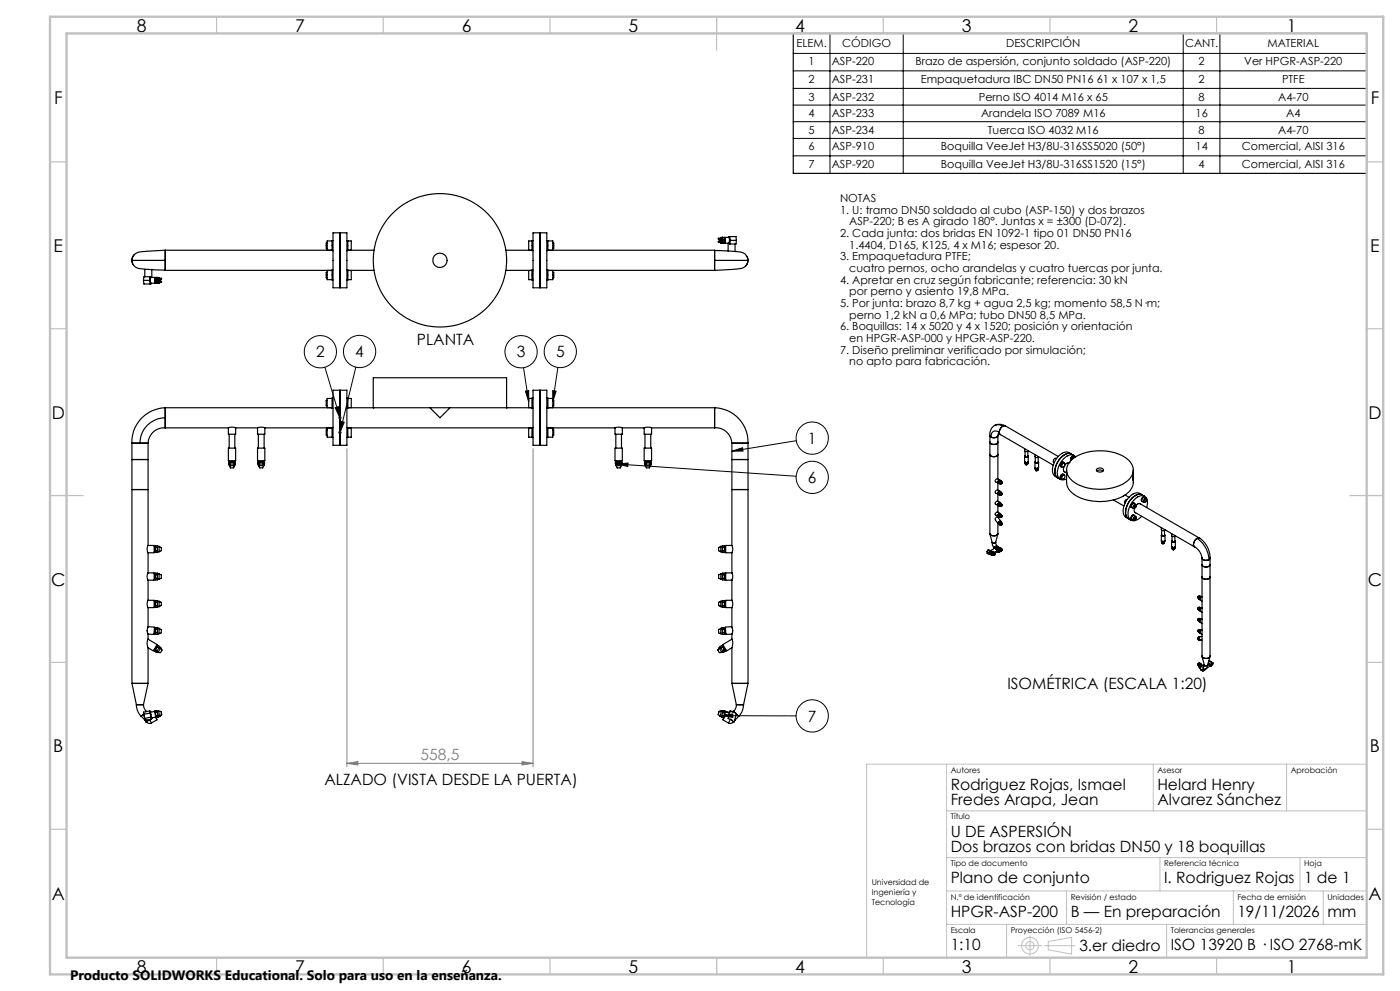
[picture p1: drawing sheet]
<svg xmlns="http://www.w3.org/2000/svg" width="420mm" height="297mm" viewBox="0 0 420 297" stroke-linecap="round" stroke-linejoin="round" font-family="sans-serif">
<g fill="none" stroke="#000" stroke-width=".35">
<path d="M238 10h172v42h-172zM39.6 78a3.2 3.2 0 0 0 3.6 2.7l6.4 .3v-3M39.6 78h10M40.4 76.2a2.38 2.38 0 0 0-.4 3.1M49.6 75l-4.9 .3a6.1 6.1 0 0 0-4.5 1.1l-.4 .7-.2 .9M49.6 75v3M49.6 78v3h50M49.6 75h50M98.1 72.8a.59 .59 0 0 0-.2 1v.6h.2M99.6 72.2h-1.5v2.8M99.9 72.1a.51 .51 0 0 0-.3 .8v1.4a.53 .53 0 0 0 .3 .8M99.9 69.8h2v16.5h-2z"/>
<path d="M101.9 72.7h.2M101.9 72.8h.2M101.9 74.4h.2M102.1 69.8h2v16.5h-2zM104.1 72.1a.51 .51 0 0 1 .3 .8v1.4a.53 .53 0 0 1-.3 .8M104.4 72.2h1v2.8M104.4 75h7.8M151.8 75h7.8M159.6 72.2h-1v2.8M159.9 72.1a.5 .5 0 0 0-.3 .8v1.4a.52 .52 0 0 0 .3 .8M159.9 69.8h2v16.5h-2zM161.9 72.7h.2"/>
<path d="M161.9 72.8h.2M161.9 74.4h.2M162.1 69.8h1.9v16.5h-1.9zM164 72.1a.5 .5 0 0 1 .4 .8v1.4a.52 .52 0 0 1-.4 .8M164.4 72.2h1.4v2.8M164.4 75h50v3M165.8 72.8a.59 .59 0 0 1 .3 1v.6h-.3M214.4 78v-2.9l3.8 .1a12.1 12.1 0 0 1 5.2 .8l.7 .9 .3 1.1M214.4 78v3M214.4 78h10M215.5 72.5l.1 .2 .1-.2M215.5 71.6v-.2l.2 .2"/>
<path d="M215.5 71.6l.4 .4M215.5 71.6h.2M215.5 72.5h.2M215.6 71.4h.7l.1 .5-.1 .8h-.7M215.7 71.6l.4 .4M215.9 72l-.4 .5M215.9 72h.2M216.1 72l-.4 .5M216.1 71.4l.2-.2 .1 .5-.1 1.2-.2-.2M216.3 71.2h2.4v1.7M216.3 72.9h2.4M216.6 72.9h.1"/>
<path d="M216.6 71.2h.1M216.7 71.2v1.7M216.8 71.2l.1 .8M216.9 72h.6M216.9 72l-.1 .9M217.4 71.3l.2 .5-.2 1.1 .2-.5-.2-1.2 .1 .8M217.5 72l-.1 .9M218.4 72.9v2.3M218.7 71.2v-.3h2.1l.1 1.1M218.8 71.5l.1 1M218.8 72.5h.1M218.9 70.9l.1 1.1"/>
<path d="M219 72h1.9M219 72l-.1 1.1M220.5 73.1v2.2M220.9 72l-.1 1.1h-1.9v-.6M224 76.7a2.45 2.45 0 0 1-.4 3.1M224.4 78a3.2 3.2 0 0 1-3.7 2.7l-6.3 .3M43 84h1.9M43 84l.2 1.1h2.1v-.2M43.4 80.7v2.2M44.9 84l.1 1.1M45 82.9l-.1 1.1M45.1 83.6l.1 .9"/>
<path d="M45.1 83.6v-.7h-1.9l-.2 1.1M45.2 83.6h-.1M45.3 83.2v1.7h2.4M45.3 83.1l2.4 .1M45.5 80.8v2.3M46.4 84l.2 .8M46.4 84l.2-.9-.1 .9M46.5 84h.6M46.5 84l.1 .9M46.6 83.3h.1M46.6 84.8h.1M46.6 83.3l-.2 .7"/>
<path d="M47.1 84l.2 .9M47.1 84l.1 .9M47.2 83.1l-.1 .9M47.3 83.2l-.2 .8M47.4 84.9h.1M47.4 83.1v.1M47.8 83.4l-.1-.2-.1 .8 .1 .9 .1-.2M47.8 84l.5 .5M47.8 84h.3M48 84l.1 .2zM48.1 84l.4 .5M48.3 84.5l.1 .2 .1-.2"/>
<path d="M48.3 83.6l.1-.2 .1 .2M48.3 83.6l-.5 .4M48.3 83.6h.2M48.3 84.5h.2M48.4 83.4h-.7l-.1 .2 .1 1 .7 .1M48.5 83.6l-.4 .4M98.1 81.6h-.2v1.7h.2M99.6 81.1h-1.5v2.7h1.5M99.9 80.9h-.3v3h.3M101.9 81.6h.2M101.9 83.3h.2M101.9 83.4h.2"/>
<path d="M104.1 80.9h.3v3h-.3M104.4 81.1h1v2.7h-1M104.4 81h7.8M151.8 81h7.8M159.6 81.1h-1v2.7h1M159.9 80.9a.54 .54 0 0 0-.3 .9v2.1h.3M161.9 81.6h.2M161.9 83.3h.2M161.9 83.4h.2M164 80.9a.54 .54 0 0 1 .4 .9v2.1h-.4M164.4 81.1h1.4v2.7h-1.4M164.4 81h50"/>
<path d="M165.8 81.6h.3v1.7h-.3M98.1 120a.59 .59 0 0 0-.2 .9v.7h.2M99.6 119.4h-1.5v2.8M99.9 119.3h-.3v2.3a.42 .42 0 0 0-.1 .4 .42 .42 0 0 0 .4 .3M99.9 116.9h2v16.6h-2zM101.9 120h.2M101.9 119.9h.2M102.1 116.9h2v16.6h-2zM104.1 119.3h.3v2.3a.42 .42 0 0 1 0 .4 .42 .42 0 0 1-.3 .3M104.4 119.4h1v2.8M159.6 119.4h-1v2.8M159.9 119.3h-.3v3h.3"/>
<path d="M159.9 116.9h2v16.6h-2zM161.9 120h.2M161.9 119.9h.2M162.1 116.9h1.9v16.6h-1.9zM164 119.3h.4v3h-.4M164.4 119.4h1.4v2.8M165.8 120a.59 .59 0 0 1 .3 .9v.7h-.3M39.6 137.7h4.8zM39.6 132.8h4.8M39.6 132.8h2.4M39.6 132.8v72M42 132.8h2.4"/>
<path d="M44.4 132.8v30.7M49.6 128.2a4.8 4.8 0 0 0-5.2 4.6M49.6 122.2v6M49.6 122.2a10.3 10.3 0 0 0-10 10.6M49.6 125.2a7.6 7.6 0 0 0-7.6 7.6M49.6 125.2v3M49.6 122.2v3M49.6 122.2h50M49.6 128.2h18.9M68.5 134.3h2.2v3.8h-2.2zM68.5 128.2l.9-.2 1.3 .2M68.5 128.2v1.9h2.2v-1.9"/>
<path d="M68.6 138.5h2v.6h-2zM68.8 138.1v.3h1.6v-.3M68.8 139.1v.5h1.6v-.5M68.8 130.1v4.2M68.8 138.4v.1M69 139.6a.64 .64 0 0 0 .6 .6 .64 .64 0 0 0 .6-.6M69.1 138.5v.6M70.1 138.5v.6M70.4 138.4v.1M70.4 130.1v4.2M70.7 128.2h6.6M77.3 134.3h2.1v3.8h-2.1z"/>
<path d="M77.3 128.2l.8-.2 1.3 .2M77.3 128.2v1.9h2.1v-1.9M77.4 138.5h2v.6h-2zM77.5 138.1a.44 .44 0 0 0 .3 .3 .44 .44 0 0 0 .4 0h1v-.3M77.5 139.1v.5h1.7v-.5M77.5 130.1v4.2M77.6 138.4v.1M77.7 139.6a.64 .64 0 0 0 .7 .6 .64 .64 0 0 0 .6-.6M77.9 138.5v.6M78.9 138.5v.6M79.1 138.4v.1M79.2 130.1v4.2"/>
<path d="M79.4 128.2h20.2M98.1 128.2v2.8h1.5M98.1 128.8h-.2v1.6h.2M99.9 128.1a.46 .46 0 0 0-.4 .3 .46 .46 0 0 0 .1 .5v1.3a.58 .58 0 0 0 .3 .9M101.9 130.4h.2M101.9 128.8h.2M101.9 121.6h.2M101.9 130.6h.2M104.1 128.1a.46 .46 0 0 1 .4 .3 .46 .46 0 0 1-.1 .5v1.3a.58 .58 0 0 1-.3 .9M104.4 122.2h7.6M104.4 128.2h55.2M105.4 128.2v2.8h-1"/>
<path d="M112 122.2h.1M112 122.2h40M112 122.2v-9h40v9M129 122.2l3 3 3-3M152 122.2h.1M152 122.2h7.6M158.6 128.2v2.8h1M159.9 128.1a.46 .46 0 0 0-.4 .3 .46 .46 0 0 0 .1 .5v1.3a.56 .56 0 0 0 .3 .9M161.9 130.4h.2M161.9 128.8h.2M161.9 121.6h.2M161.9 130.6h.2"/>
<path d="M164 128.1a.46 .46 0 0 1 .5 .3 .46 .46 0 0 1-.1 .5v1.3a.56 .56 0 0 1-.4 .9M164.4 122.2h50M164.4 128.2h20.1M165.8 128.2v2.8h-1.4M165.8 128.8h.3v1.6h-.3M184.5 134.3h2.2v3.8h-2.2zM184.5 128.2l.8-.2 1.4 .2M184.5 128.2v1.9h2.2v-1.9M184.6 138.5h2v.6h-2zM184.7 138.1v.3h.9a.51 .51 0 0 0 .8-.3M184.7 139.1v.5h1.7v-.5M184.7 130.1v4.2"/>
<path d="M184.8 138.4v.1M185 139.6a.69 .69 0 0 0 .4 .6 .69 .69 0 0 0 .8-.2v-.4M185.1 138.5v.6M186.1 138.5v.6M186.4 138.4v.1M186.4 130.1v4.2M186.7 128.2h6.6M193.3 134.3h2.2v3.8h-2.2zM193.3 128.2l.8-.2 1.4 .2M193.3 128.2v1.9h2.2v-1.9M193.4 138.5h2v.6h-2zM193.5 138.1v.3h1.7v-.3"/>
<path d="M193.5 139.1v.5h1.7v-.5M193.5 130.1v4.2M193.6 138.4v.1M193.7 139.6a.64 .64 0 0 0 .6 .6 .64 .64 0 0 0 .7-.6M193.9 138.5v.6M194.9 138.5v.6M195.1 138.4v.1M195.2 130.1v4.2M195.5 128.2h18.9M214.4 128.2a4.9 4.9 0 0 1 5.2 4.6M214.4 122.2v6M214.4 122.2a10.3 10.3 0 0 1 10 10.6"/>
<path d="M219.6 137.7h4.8zM219.6 132.8h4.8M219.6 132.8v30.7M224.4 132.8v72M297 130.5v29.4a1.41 1.41 0 0 0 2.4 0v-3.1l-.8-.9v-.5l.7-.5 .9 1.2M297 136.2a1.37 1.37 0 0 0 2.4 0 1.37 1.37 0 0 1-2.4 0zM297 132.5a1.37 1.37 0 0 0 2.4 0 1.37 1.37 0 0 1-2.4 0zM297 130.5a1.37 1.37 0 0 0 2.4 0M297 130.5l.3 .5M298.4 127.5l.8-.3h1l1.4 .4M298.4 127.5a3.1 3.1 0 0 0-1.4 3M298.4 127.5a2.49 2.49 0 0 1 2.4 .2"/>
<path d="M299.4 130.5a1.4 1.4 0 0 1-2.1 .5M299.4 130.5v13M299.5 130l.6 .2M299.5 130l-.1 .5M299.8 129.6a1.47 1.47 0 0 0-1.8-.3 1.47 1.47 0 0 0-.7 1.7M299.8 129.6l.3 .6M300.1 130.2l15.9 9.2M300.8 127.7a1.79 1.79 0 0 0-.7 2.5M300.8 127.7l-.8 .9-.2 1M301.6 127.6l-.8 .1M301.6 127.6l15.9 9.2M307.4 136.7v1.6a.63 .63 0 0 0 1.1 0v-1.6"/>
<path d="M307.4 134.4v.6a.65 .65 0 0 0 1.1 .1M307.4 138.5l.4 .2M307.4 138.5v.3l.4 .2M307.5 138.5h-.1M307.5 136.6a.48 .48 0 0 0 .4 .5 .48 .48 0 0 0 .6-.4l-.1-.1M307.5 135.3v1.4a.49 .49 0 0 0 .9 0v-1.4M307.6 138.5h.7zM307.6 139.1l.2 .2 .4-.2M307.8 138.7v.3M308.2 139.1l.1 .1M308.3 139.1v.1M308.3 138.7h-.5"/>
<path d="M308.3 138.7v.2M308.3 138.9l-.5 .1M308.4 138.7a.43 .43 0 0 1-.4 .4 .43 .43 0 0 1-.5-.3M308.4 138.5l-.1 .2M308.4 138.4l-.1 .5M310.5 138.5v1.6a.63 .63 0 0 0 1.1 0v-1.6M310.5 136.2v.6a.65 .65 0 0 0 1.1 .1M310.6 138.3a.45 .45 0 0 0 .4 .6 .45 .45 0 0 0 .5-.6M310.6 137v1.5l.4 .3 .5-.3v-1.5M317 137.4a.7 .7 0 0 0-.9 .3 .7 .7 0 0 0 .2 .9M318.3 139.8l.4 .2M318.7 139.1a.46 .46 0 0 1 .8-.2 .46 .46 0 0 1-.2 .8 .45 .45 0 0 1-.7 .3 .45 .45 0 0 1 .1-.8z"/>
<path d="M319 138.6a.78 .78 0 0 0-.8 .3 .78 .78 0 0 0 .1 1M319.2 138.7a.7 .7 0 0 0-.9 .3 .7 .7 0 0 0 .2 .9M319.3 139.8a1.12 1.12 0 0 0 .2 1.7M319.4 138.8l-.4-.2a.78 .78 0 0 0-.7 .4 .78 .78 0 0 0 0 .8M320.7 138.7h.1M320.7 138.7h-.5l-.8 .8M321.6 137.7a14.7 14.7 0 0 1 16.9 .1 4 4 0 0 1-.9 6.8 14.8 14.8 0 0 1-16.1-.7 3.8 3.8 0 0 1 .1-6.2zM322.1 136.8a.86 .86 0 0 0-.8 1.1M322.1 136.8l.4 .3h-.4l-.4 .6M322.2 136.8a.81 .81 0 0 0-.9 .3 .81 .81 0 0 0 0 .9 .79 .79 0 0 1 .1-.9 .79 .79 0 0 1 .9-.2M322.2 136.5l-.7-.4a3.2 3.2 0 0 0-3.9 1.9 4.1 4.1 0 0 0-.4 5.2h.1M322.7 136.9a2.09 2.09 0 0 0-3.3 .4 5.4 5.4 0 0 0-1.8 5.9 1.79 1.79 0 0 0 2.4 .3"/>
<path d="M39.6 146.7h4.8zM219.6 146.7h4.8zM297 160l.6 2.6M299.4 160l-.7 2.6M299.4 156.7l.1 .1M299.4 154.7h.1M299.5 144.7h.1M299.5 151.4h.1M299.5 147.8v.2M299.5 144.4v.2M299.5 154.4v.3M299.5 151.2v.1"/>
<path d="M299.5 147.7l.2 .2M299.5 147.7v.5l.2 .1M299.5 144.4v.4l.2 .1M299.5 151.1v.4l.2 .1M299.5 154.4v.4M299.5 144.4l.2 .1M299.5 154.4l.2 .1M299.5 154.8l.2 .1M299.5 151.1l.2 .1M299.5 156.8h.1M299.7 156.7l.2 .2M299.7 156.7l-.2 .2 .2 .3"/>
<path d="M299.7 148.3h.2M299.7 144.5v.4M299.7 147.9v.4M299.7 151.2v.4M299.7 154.5v.4M299.7 144.9l.2 .1M299.7 154.9h.1M299.7 151.6l.2 .1M299.8 147.4l-.3 .3M299.8 144l-.3 .7M299.8 144.1l-.3 .3M299.8 150.7l-.3 .7"/>
<path d="M299.8 150.8l-.3 .3M299.8 157.1l.1 .2M299.8 147.4h.1M299.8 157.1l-.1 .1M299.8 144h.1M299.8 150.7h.1M299.8 154.1l-.3 .3M299.8 154.1h.1M299.8 147.4h.2a.43 .43 0 0 0-.5 .2 .43 .43 0 0 0 0 .5l.3-.7M299.8 144h.2a.43 .43 0 0 0-.5 .2 .43 .43 0 0 0 0 .5M299.8 154.1l-.3 .3v.3M299.8 150.7h.2a.43 .43 0 0 0-.5 .2 .43 .43 0 0 0 0 .5"/>
<path d="M299.8 148.3l.2 .1M299.8 151.6l.2 .1M299.8 147.4l.2 .1M299.8 147.4h.3M299.8 144l.2 .1M299.8 144l-.3 .4M299.8 144h.3M299.8 154l.2 .2M299.8 154l-.3 .4M299.8 154l.6 .2M299.8 150.7l.2 .1M299.8 150.7l-.3 .4"/>
<path d="M299.8 150.7h.3M299.9 154l.1 .1a.47 .47 0 0 0-.5 .1 .47 .47 0 0 0-.1 .5M299.9 156.9l-.2 .3M300 143.9l-.8-.5-.7 .7 .9 .7v2.1M300 147.2l-.8-.4-.7 .7 .9 .7v2M300 150.6l-.8-.5-.7 .7 .9 .7v2M300 153.9l-.7-.5-.5 .3a.37 .37 0 0 0-.3 .3 .37 .37 0 0 0 .2 .3l.7 .5v.3M300 156.3l-.4 .5M300 156.4l-.5 .4M300 147.5l-.3 .4M300 147.5h.3M300 144.1l-.3 .4"/>
<path d="M300 144.1l.3 .1M300 154.2l-.3 .3M300 154.2h.4M300 150.8l-.3 .4M300 150.8l.3 .1M300.1 144a.48 .48 0 0 0-.7 .2 .48 .48 0 0 0 .1 .6M300.1 147.4a.48 .48 0 0 0-.7 .1 .48 .48 0 0 0 .1 .7M300.1 150.7a.48 .48 0 0 0-.7 .2 .48 .48 0 0 0 .1 .6M300.1 154.1a.48 .48 0 0 0-.7 .1 .48 .48 0 0 0 .1 .6M300.1 156.4l.1 .2M300.1 156.4l-.4 .3M300.1 156.4l.4 .1"/>
<path d="M300.1 147.4l.2 .1M300.1 144l.2 .2M300.1 150.7l.2 .2M300.1 156.2l.1-.1-.4 .2-.3 .5M300.2 156.3h-.2M300.2 156.3l-.2 .1M300.2 156.3h-.4l-.4 .4M300.2 156.6l-.4 .5M300.2 156.6l-.3 .3M300.3 148v.4M300.3 148v.1M300.3 144.7v.4"/>
<path d="M300.3 144.6v.1M300.3 154.8l-.1 .3M300.3 154.7v.1M300.3 151.4v.4M300.3 151.3v.1M300.3 157.3h.2M300.3 144.2h.1M300.3 147.5v.1M300.3 150.9v.1M300.4 157.3l-.2 .2M300.4 154.2v.1M300.4 147.6a.43 .43 0 0 0-.6 .1 .43 .43 0 0 0 0 .6"/>
<path d="M300.4 157.1h.1M300.4 144.3a.43 .43 0 0 0-.6 .1 .43 .43 0 0 0 .2 .6M300.4 151a.43 .43 0 0 0-.6 .1 .43 .43 0 0 0 0 .5M300.4 156.6h-.2M300.4 154.3l-.3-.1-.2 .2-.2 .4 .3 .2M300.4 156.6l.2 .2M300.5 147.8a.33 .33 0 0 0-.5 .1 .33 .33 0 0 0 .2 .4M300.5 156.9l-.5 .4M300.5 144.5a.33 .33 0 0 0-.5 0 .33 .33 0 0 0 .2 .5M300.5 154.5a.34 .34 0 0 0-.5 .1 .34 .34 0 0 0 .1 .4M300.5 151.2a.33 .33 0 0 0-.5 0 .33 .33 0 0 0 .2 .5M300.5 156.5l-.3 .1"/>
<path d="M300.5 156.5l-.1 .1M300.6 154.9l-.3 .1M300.6 147.8h-.5l-.1 .4 .3 .2M300.6 148.2l-.3 .1M300.6 147.8v.4M300.6 147.8h-.3v.2M300.6 144.5h-.5l-.1 .3 .3 .3M300.6 144.9l-.3 .1M300.6 144.5v.4M300.6 144.5l-.3-.1v.3M300.6 154.6l-.2-.2-.4 .2v.3l.2 .2M300.6 154.6v.3"/>
<path d="M300.6 154.6l-.3-.1v.3M300.6 151.2h-.5l-.1 .3 .3 .3M300.6 151.6l-.3 .1M300.6 151.2v.4M300.6 151.2l-.3-.1v.3M300.7 157.1l-.2-.3-.4 .2-.1 .2 .2 .3M300.7 157.1l-.2 .2M300.7 157.1l-.3-.2v.4M310.6 140.3v.4a.47 .47 0 0 0 .5 .2 .47 .47 0 0 0 .4-.4M310.6 140.3l.3 .2M310.6 140.5l.3 .3M310.7 140.8l.3 .3 .3-.2"/>
<path d="M310.9 140.5v.3M311.3 140.9v.1M311.3 140.8v.2M311.4 140.3h-.7h.7M311.4 140.4l.1-.2-.1 .5M311.4 140.4l-.5 .1M311.4 140.4v.3M311.4 140.7l-.5 .1M317.3 143.2l-.7-.4a3.8 3.8 0 0 1 .1-5 3.5 3.5 0 0 1 4-2.2l.8 .5a3.8 3.8 0 0 0-4.4 2.6 3.4 3.4 0 0 0 .2 4.5M317.3 143.2l.8 .4M318.8 142.6a.43 .43 0 0 1 .7-.1 .43 .43 0 0 1-.1 .7 .48 .48 0 0 1-.8 .4 .48 .48 0 0 1 .1-.8zM319 142.2a.79 .79 0 0 0-.8 .3 .79 .79 0 0 0 .1 1"/>
<path d="M319 142.2a.78 .78 0 0 0-.7 .4 .78 .78 0 0 0 0 .8l.4 .2M319 142.2l.4 .2M319.2 142.3a.7 .7 0 0 0-.9 .3 .7 .7 0 0 0 .2 .9M319.2 141.3l.8 .4M320 140.9v3.6a5.7 5.7 0 0 0 4.4 4.8 14.8 14.8 0 0 0 14.2-1.8l1.2-1.8 .2-2.5M329 140.6a1.16 1.16 0 0 1 1.1-.4 1.16 1.16 0 0 1 .9 .8 1.22 1.22 0 0 1-2.1-.2zM329.1 141.2a1.47 1.47 0 0 1 1.8 0M334 149.8l3.2 1.9M337.5 148.3l1.2 .7M338.2 149.7a.83 .83 0 0 0-.7 1.2M338.6 155.5l.7 .4M339.9 154.5l-.5 1 .6 .5"/>
<path d="M339.9 154.5l.2-.1 .6 .4M339.9 154.5a.7 .7 0 0 0-.6 .5 .7 .7 0 0 0 .4 .7M339.9 154.5h.5M340 140.9l-.1 3 .1-1.6M340.1 151.5a.47 .47 0 0 1 .7-.3 .47 .47 0 0 1-.1 .8 .45 .45 0 0 1-.7 .4 .45 .45 0 0 1 0-.8zM340.2 154.9a.43 .43 0 0 1 .7 0 .43 .43 0 0 1-.2 .7 .47 .47 0 0 1-.7 .3 .47 .47 0 0 1 .1-.8zM340.3 154.4a.78 .78 0 0 0-.9 .4 .78 .78 0 0 0 .1 .9M340.3 150.8a.79 .79 0 0 0-.9 .4 .79 .79 0 0 0 .1 .9M340.3 152.4v.7l.4 .6M340.4 151a.71 .71 0 0 0-.9 .3 .71 .71 0 0 0 .2 .8M340.4 151.6l.1-.1a.28 .28 0 0 1 .2 .4 .28 .28 0 0 1-.5 .1zM340.4 155.2v-.1a.26 .26 0 0 1 .3 .3 .26 .26 0 0 1-.2 .3 .26 .26 0 0 1-.3-.2z"/>
<path d="M340.4 153.5l18 10.4M340.7 151.5a.41 .41 0 0 0-.5 .2 .41 .41 0 0 0 .1 .5M340.7 155.1a.41 .41 0 0 0-.5 .2 .41 .41 0 0 0 .1 .5M340.7 151.2l-.5-.3a.79 .79 0 0 0-.7 1.2l.5 .3M341.9 150.9l18 10.4M342.2 151.1l-.5-.2-.8 .5M342.6 148.3l-.7-.4a3.7 3.7 0 0 0-4.2 2.6 3.5 3.5 0 0 0 .1 4.5l.7 .4M342.7 148.3a3.5 3.5 0 0 0-4.1 2.2 3.9 3.9 0 0 0-.2 4.9l.1 .1M343.4 149.5a.41 .41 0 0 1 .6 0 .41 .41 0 0 1-.1 .6 .49 .49 0 0 1-.8 .4 .49 .49 0 0 1 .1-.8zM343.4 149a.78 .78 0 0 0-.9 .4 .78 .78 0 0 0 .1 .9M343.4 148.7l-.7-.4a3.7 3.7 0 0 0-4.1 2.4 3.7 3.7 0 0 0 0 4.8M343.4 149.9a.3 .3 0 0 1 .6-.1 .3 .3 0 0 1-.3 .5l-.3 .1z"/>
<path d="M343.5 149.2a.69 .69 0 0 0-.9 .3 .69 .69 0 0 0 .2 .9M343.8 149.7a.42 .42 0 0 0-.5 .2 .42 .42 0 0 0 .1 .5M343.9 149.4l-.6-.3a.79 .79 0 0 0-.6 1.2l.5 .3M344 152.1a2.45 2.45 0 0 0-1.2-3.5 5.6 5.6 0 0 0-4.4 5.6 1.79 1.79 0 0 0 1.1 1.8 1.79 1.79 0 0 0 2-.4l1-.9M348.4 158.1v.6a.65 .65 0 0 0 1.1 0M348.5 158.9v1.5a.49 .49 0 0 0 .9 0v-1.5M351.5 159.9v.6a.64 .64 0 0 0 1.1 0M44.4 163.5l-.3 .8 .3 1.4M44.4 163.5h1.8v2.2h-1.8M44.4 171.7l-.3 .8 .3 1.4M44.4 171.7h1.8v2.2h-1.8M44.4 179.9l-.3 .9 .3 1.3"/>
<path d="M44.4 179.9h1.8v2.2h-1.8M44.4 165.7v6M44.4 173.9v6M46.2 163.7a.44 .44 0 0 1 .4 .3 .44 .44 0 0 1-.1 .5v.9h-.3M46.2 171.9l.5 .1M46.5 171.9v1.7h-.3M46.5 173.6h.2M46.5 163.8h.2M46.5 165.3h.2M46.7 173.3h.5M46.7 163.6h.5v2h-.5zM46.7 171.8h.5v2h-.5z"/>
<path d="M46.7 180h.5v2h-.5zM46.7 172.3h.5M46.7 164.1h.5M46.7 165.1h.5M47.2 171.9h.5v1.7h-.5M47.2 163.7h.5v1.7h-.5M47.7 172.2a.69 .69 0 0 1 .7 .4 .69 .69 0 0 1-.2 .8h-.5M47.7 163.9a.64 .64 0 0 1 .7 .7 .64 .64 0 0 1-.7 .6M216.3 172.2a.7 .7 0 0 0-.7 .4 .7 .7 0 0 0 .2 .8h.5M216.3 163.9a.64 .64 0 0 0-.7 .7 .64 .64 0 0 0 .7 .6M216.7 171.9h-.4v1.7h.4M216.7 163.7h-.4v1.7h.4"/>
<path d="M216.7 173.3h.6M216.7 171.8h.6v2h-.6zM216.7 172.3h.6M216.7 163.6h.6v2h-.6zM216.7 180h.6v2h-.6zM216.7 164.1h.6M216.7 165.1h.6M217.3 173.6h.2M217.3 163.8h.2M217.3 165.3h.2M217.5 171.9v1.7h.2M217.7 163.7h-.2v1.7h.2"/>
<path d="M217.7 171.9l-.4 .1M219.6 163.5l.2 .8-.2 1.4M219.6 163.5h-1.9v2.2h1.9M219.6 171.7l.2 .8-.2 1.4M219.6 171.7h-1.9v2.2h1.9M219.6 179.9l.2 .9-.2 1.3M219.6 179.9h-1.9v2.2h1.9M219.6 165.7v6M219.6 173.9v6M296.1 165.3l.6 .3M296.1 165.3l.1 .6 .6 .3M296.4 164.8l.7 .3"/>
<path d="M296.4 164.8l-.3 .5M296.4 164.8l1.1 .3M296.7 165.6l.1 .6M296.8 166.2h.5M296.9 166.2h.3M297.1 165.1h.4M297.1 165.1l-.4 .5M297.2 166.2h.1M297.3 166.2h.1M297.4 165.8l.2 .1M297.4 165.8v.5h.2M297.4 165.9v.1"/>
<path d="M297.5 165.1v.2M297.5 165.3h.1M297.6 165.5l-.2 .2M297.6 165.9v.4M297.6 165.4l-.2 .4v.4M297.6 165.4h.1M297.6 162.5l.5 1.6M297.6 162.6a.69 .69 0 0 0 1.1 0M297.6 166.3h.3M297.7 165.4h.1M297.9 165.5l-.5-.2a.45 .45 0 0 0-.5 .3 .45 .45 0 0 0 .2 .5l.3 .1M297.9 165.5l-.3 .4"/>
<path d="M297.9 165.5h.3M298.1 165.7l.3 .1M298.1 165.7v.2M298.1 164.1l.1 .1M298.1 165.9l.1 .5M298.1 165.9l.1 .1M298.2 166v.3M298.2 165.5l-.6-.1-.2 .4M298.2 165.5v.1M298.2 166.3v.1M298.2 165.6a.42 .42 0 0 0-.6 .2 .42 .42 0 0 0 .3 .6M298.2 166.3h.1"/>
<path d="M298.2 164.2l-.1 .2M298.3 165.7a.34 .34 0 0 0-.5 .2 .34 .34 0 0 0 .3 .4M298.4 165.8l-.3-.1-.2 .2 .3 .5M298.4 165.8l.1 .4M298.5 166.2l-.3 .1M298.7 162.5l.3 1.1M298.8 165.3l.4 .2M298.8 164.6a.55 .55 0 0 1 .4-.7 .55 .55 0 0 1 .7 .3h-.7l-.1 .6M298.8 164.6l-.3-.3-1.4 .7M298.8 163.7l-.7 .4M298.8 165.2l.4 .3M298.9 165.2l-.7 .4"/>
<path d="M299 165.1l-.1 .1M299 165.1v.1M299 165.1h.1M299 163.6l-.2 .1M299 163.6l.5 .3M299 164.5l-.2 .1M299.1 164.8l-.1 .3M299.4 164.7l-.3 .1M299.4 164.7a.45 .45 0 0 0 .1 .7 .45 .45 0 0 0 .6-.2M299.4 164.7l.2 .5h.4l-.2-.1M299.5 164.6v.4M299.5 165l.1 .1"/>
<path d="M299.5 164.6l.2 .1M299.5 164.6l.1 .5M299.5 164.7v.2M299.6 165.1h-.1M299.6 165.1l-.1 .1M299.6 165.1h.2M299.6 164.4l-.1 .1M299.7 164.7l.1 .4M299.7 164.3l-.2 .3M299.8 165.1l-.2 .2M299.8 164.2l.1 .1M299.8 164.2l-.3 .4"/>
<path d="M299.8 164.2l.5 .1M299.8 165.4l-.6 .1M299.9 164.3l-.2 .4M299.9 164.3h.4M300.2 164.7l.1 .4M300.2 164.5h.3M300.2 164.5v.2M300.2 164.7l.1 .1M300.3 164.8v.3M300.3 164.3v.1M300.3 165.1h.1M300.3 164.4a.44 .44 0 0 0-.6 .2 .44 .44 0 0 0 .4 .6"/>
<path d="M300.4 165.1h-.1M300.5 164.5a.35 .35 0 0 0-.6 .2 .35 .35 0 0 0 .4 .4M300.5 164.5h-.3l-.2 .2v.3l.3 .1M300.5 164.5l.1 .5M300.6 165l-.3 .1M348.4 160.4v1.7l.9 .1M348.4 162.2l.4 .2M348.4 162.2v.3l.4 .2M348.5 162.1l-.1 .1M348.5 160.2a.44 .44 0 0 0 .5 .5 .44 .44 0 0 0 .4-.5M348.6 162.7l.2 .3 .4-.2M348.8 162.4v.3"/>
<path d="M349.2 162.8h.1M349.2 162.7v.1M349.3 162.2h-.7h.7M349.3 162.3v.3M349.3 162.3l-.5 .1M349.3 162.6l-.5 .1M349.4 162.4a.43 .43 0 0 1-.4 .4 .43 .43 0 0 1-.5-.3M349.4 162.2l-.1 .1M349.4 162.1l-.1 .5M349.5 160.4v1.6l-.2 .2M351.5 162.2v1.6l.4 .3 .5-.1M351.5 164l.4 .2"/>
<path d="M351.5 164v.2l.4 .2M351.6 163.9l-.1 .1M351.6 164.3a.46 .46 0 0 0 .4 .3 .46 .46 0 0 0 .5-.2M351.6 162a.46 .46 0 0 0 .4 .5 .46 .46 0 0 0 .5-.4v-.1M351.6 160.7v1.5a.49 .49 0 0 0 .9 0v-1.5M351.7 164h.7zM351.7 164.5l.3 .3 .2-.2M351.9 164.2v.2M352.2 164.6h.2M352.4 164.5v.1M352.4 164.1v.3M352.4 164.1l-.5 .1"/>
<path d="M352.4 164.4h-.5M352.5 163.9l-.1 .2M352.5 163.9l-.1 .5M352.6 162.2v1.6l-.2 .2M358.4 163.9a4.7 4.7 0 0 1 2.2 3.4M359.1 161.4a1.92 1.92 0 0 1 2.1 1.1l1.4 2.3 .4 2.4M359.1 161.4a1.76 1.76 0 0 0-.7 2.5M359.1 161.4a8 8 0 0 1 3.6 6.3M359.1 161.4a1.78 1.78 0 0 0-.7 2.5M359.6 179.1v.4l.2 .1M359.6 179.1l.2 .1M359.8 178.7l-.5 .2 .2 .3"/>
<path d="M359.8 179.2v.4M359.8 179.6h.1M359.9 161.3l-.8 .1M359.9 178.7l.3 .2M359.9 178.7l-.3 .4M359.9 178.7l.5 .2M360 179l.3-.1-.4 .6zM360.1 178.7a.44 .44 0 0 0-.5 .2 .44 .44 0 0 0 0 .6M360.2 178.9l-.4 .3M360.2 178.9h.1M360.6 178.9a.64 .64 0 0 0-.6 .9l.6 .4M360.6 178.9h.1"/>
<path d="M360.6 167.2v29.4a1.37 1.37 0 0 0 2.4 0v-29.4M360.6 172.9a1.41 1.41 0 0 0 2.4 0 1.41 1.41 0 0 1-2.4 0zM360.6 169.2a1.37 1.37 0 0 0 2.4 0 1.37 1.37 0 0 1-2.4 0zM360.6 167.2a1.41 1.41 0 0 0 2.4 0M360.6 167.3a1.48 1.48 0 0 0 2.1 .4M363 167.2l-.3 .5M44.4 191.6l-.3 1 .3 1.5M44.4 191.6l2.7 1.6-1.1 1.9-1.6-1M44.4 182.1v5.9M44.4 190v1.6M44.4 194.1v10.7M44.5 187.8l1.9 .2-.2 2.1-1.8-.1-.3-1.1z"/>
<path d="M46.2 180.2h.3v1.7h-.3M46.3 188.2h.3v.4l-.1 1.3h-.3M46.4 194.9l.1 .1M46.5 189.9h.1M46.5 181.8h.2M46.5 180.2h.2M46.6 188.3h.1M46.6 194.8l.6 .2M46.6 194.8l-.2 .4 .5 .3 .3-.5M46.6 189.6h.6M46.6 189.6l.1-1.5h.6l-.1 1.5M46.6 189.6v.5h.6v-.5"/>
<path d="M46.7 181.5h.5M46.7 180.5h.5M46.7 188.6h.6M47 193.4l.2 .1-.6 1.1-.2 .4-.3-.1M47.2 193.6l.1 .1M47.2 193.9l.2-.4 .5 .2-.2 .5M47.2 193.9l.5 .3M47.2 193.9l-.6 .9M47.2 180.2h.5v1.7h-.5M47.3 188.3h.5v.4l-.1 1.3h-.5M47.7 194.2l-.5 .8M47.7 180.4a.64 .64 0 0 1 .7 .6 .64 .64 0 0 1-.7 .6"/>
<path d="M47.8 188.5a.64 .64 0 0 1 .6 .7 .64 .64 0 0 1-.7 .6M47.8 193.9l.4 .3-.8 1.4-.4-.2M48.1 194.3a.64 .64 0 0 1 .3 .9 .64 .64 0 0 1-.9 .2M215.8 194.3a.63 .63 0 0 0-.2 .9 .63 .63 0 0 0 .9 .2M216.1 193.9l-.4 .2 .7 1.3 .2 .2 .4-.2M216.2 188.5a.66 .66 0 0 0-.7 .6 .66 .66 0 0 0 .6 .7h.2M216.3 180.4a.64 .64 0 0 0-.7 .6 .64 .64 0 0 0 .7 .6M216.3 194.2l.5 .8M216.6 188.3h-.4l.1 1.7h.5M216.7 180.2h-.4v1.7h.4M216.7 181.5h.6M216.7 180.5h.6"/>
<path d="M216.8 193.6l-.1 .1M216.8 193.9l-.5 .3M216.8 193.9l-.3-.4-.5 .2 .3 .5M216.8 193.9l.5 .9M217 193.4l-.3 .1 .9 1.4h.2M217.2 188.3h.2M217.3 188.6h-.6M217.3 181.8h.2M217.3 180.2h.2M217.3 194.8l-.5 .2M217.3 194.8l.3 .4-.5 .3-.3-.5M217.3 189.9h.2"/>
<path d="M217.3 189.6l-.1-1.5h-.6l.1 1.5M217.3 189.6h-.6M217.3 189.6l.1 .5h-.6l-.1-.5M217.6 194.9l-.1 .1M217.6 188.2a.62 .62 0 0 0-.1 1 .42 .42 0 0 0-.1 .4 .42 .42 0 0 0 .4 .3M217.6 188l1.9-.2 .3 1.1-.2 1.1-1.8 .1zM217.7 180.2h-.2v.9a.45 .45 0 0 0 .2 .8M219.6 191.6l.2 .7-.2 1.8M219.6 191.6l-2.7 1.6 1.1 1.9 1.6-1M219.6 182.1v5.9M219.6 190v1.6M219.6 194.1v10.7"/>
<path d="M359.4 189.2h.1M359.4 189.2l.1 .1M359.4 191.2l-.1 .2 .3 .3M359.5 191.3h.2M359.5 191.3l.2 .5M359.6 185.8l.2 .1M359.6 185.8v.4l.2 .1M359.6 182.5v.4l.2 .1M359.6 182.5l.2 .1M359.6 189.1l.2 .1M359.6 189.1l.3 .5M359.7 191l-.3 .5 .4 .3"/>
<path d="M359.7 191.8h.2M359.7 199.3l.2 .2M359.7 199.3l.1 .5M359.7 191.3l.1 .5M359.7 191.8h.3M359.7 198.7l.1 .2-.5 .2 .2 .2M359.7 198.7h.1M359.7 198.7l.2 .2M359.7 198.7v.2M359.8 188.7l-.5 .2 .1 .3M359.8 199.8h.1M359.8 185.4l-.5 .2 .2 .3"/>
<path d="M359.8 182l-.5 .2 .2 .4M359.8 186.3h.1M359.8 182.6v.4M359.8 185.9v.4M359.8 183h.1M359.8 189.2l.1 .4M359.9 199.5l-.1 .3M359.9 190.9h.1M359.9 190.9l-.2 .4M359.9 190.9l-.4 .4M359.9 189.6h.1M359.9 199.8h.1"/>
<path d="M359.9 188.7l.2 .1M359.9 188.7l-.3 .4M359.9 188.7l.5 .1M359.9 182.1l.3 .1M359.9 185.4l-.3 .4M359.9 185.4l.3 .2M359.9 185.4l.5 .2M359.9 182.1l-.3 .4M359.9 182.1l.5 .1M360 199l-.3 .3M360 199l.2 .1M360 199l.5 .1"/>
<path d="M360 185.7l.3-.1-.4 .6zM360 182.3l.3-.1-.4 .7zM360.1 188.7a.44 .44 0 0 0-.5 .2 .44 .44 0 0 0 .1 .6M360.1 185.5a.44 .44 0 0 0-.5 .1 .44 .44 0 0 0 0 .6M360.1 182.1a.44 .44 0 0 0-.5 .1 .44 .44 0 0 0 0 .6M360.1 188.8l-.3 .4M360.1 188.8h.2M360.2 185.6l-.4 .3M360.2 185.6h.1M360.2 182.2l-.4 .4M360.2 182.2h.1M360.2 199a.49 .49 0 0 0-.5 0 .49 .49 0 0 0-.2 .5l.1 .1"/>
<path d="M360.2 188.9l-.3 .6M360.2 188.9l-.2 .2-.1 .4M360.2 199.1l-.3 .4M360.2 199.1h.3M360.4 199.2l-.4 .2-.1 .4M360.5 199.2l-.4 .2-.2 .4M360.5 199.2l.3 .3M360.5 199.1v.1M360.6 190.7l-.5 .1a.57 .57 0 0 0-.3 .6 .57 .57 0 0 0 .5 .5l.3-.1M360.6 182.2a.6 .6 0 0 0-.6 .3 .6 .6 0 0 0 0 .7l.6 .3M360.6 185.6a.6 .6 0 0 0-.6 .3 .6 .6 0 0 0 0 .6l.6 .4M360.6 188.9a.59 .59 0 0 0-.6 .3 .59 .59 0 0 0 0 .6l.6 .3"/>
<path d="M360.6 196.7l.7 2.6M361.1 199.7a.54 .54 0 0 0-.1 .6 .54 .54 0 0 0 .7 .3M361.1 199.7h.1M361.2 199.5a.76 .76 0 0 0-.8 .2 .76 .76 0 0 0-.1 .9l.1 .1M361.2 199.5h.1M361.3 199.3l-.2 .4M361.3 199.3a.64 .64 0 0 0 1 0M362.3 199.3l-.1 .7-.5 .6M362.5 198.8l.4 .3 .1 .5M362.5 198.7l.6 .5M362.7 198l.2 .2M362.9 198.2l-.4 .4"/>
<path d="M362.9 198.2l.6 .5M362.9 198.2l1 .5M363 196.7l-.7 2.6M363 199.6l-.9 .6M363.1 199.2l-.1 .4M363.5 198.7l-.4 .5M363.5 198.7h.4M363.9 198.7l-.1 .5-.4 .4h-.4M39.6 204.8h4.8M39.6 204.8l1.3 6.4M40.9 211.2a4.8 4.8 0 0 0 1.5 3.5M40.9 211.2h2.1"/>
<path d="M42.4 214.7l1.1 1.1M42.4 214.6l.7-.7zM43 211.2l.3 1.1 .6 .9M43.1 214.2l.2 .7M43.2 214.1l.2 1.2M43.4 215.3l.1 .6 .5-.1M43.6 215.9h.1M43.6 215.9l.1 .5h.3M43.9 213.2l-.2 .1M43.9 213.2v.1M44 216.4a1.05 1.05 0 0 0 1.4 .3M44.3 215.9l-.3 .5"/>
<path d="M44.3 215.9l-.1 .2M44.4 204.8l-1.4 6.4M44.9 213.2h.1M44.9 213.2l.3 .9M45 215.8l.4 .9M45 213.7l-.1-.6-1.9 .3 .2 .7M45 213.7l-1.8 .4M45 213.7l.3 1.2M45.1 213.5l1.3-.3 .3 1.7-1.3 .3zM45.1 213.7v.4M45.2 213.7h-.1M45.3 214.8h.1"/>
<path d="M45.3 214.9l-1.9 .4M45.3 214.9v.7M45.3 215.6a1.08 1.08 0 0 1-1.3 .2M45.3 215.6l-1.3 .2M45.5 215.2l-.1 .2M45.5 215.1l-.1 .4M46.5 213.2l-.1 .1M46.6 213.5l.2 1M46.6 214.9l.5 .8-1.7 1M46.8 214.8l-.1 .2M46.8 214.9h.1M47.1 213.1l.5-.1 .1 .6 .2 1.1-.5 .1"/>
<path d="M47.2 213.4l-.1-.5-.6 .1 .1 .5M47.2 213.4l-.6 .1M47.2 213.4l.2 1M47.4 214.4l-.6 .1M47.4 214.4v.5l-.5 .1-.1-.5M47.5 214.7l.1 .3h-.6M47.6 213.2a.66 .66 0 0 1 .8 .3 .66 .66 0 0 1-.1 .8l-.5 .2M47.9 214.5l.1 .2-.5 .1M48.4 213.7a.48 .48 0 0 1 0 .6 .48 .48 0 0 1-.5 .2M216.4 213.3a.65 .65 0 0 0-.8 .3 .65 .65 0 0 0 .2 .9h.3M216.5 214.5l.6 .2M216.5 214.5l-.1 .5 .6 .1 .1-.4"/>
<path d="M216.8 213.5l.6 .2M216.8 213.5l.1-.5 .6 .2-.1 .5M216.8 213.5l-.3 1M216.9 213.1l-.5-.1v.3a.47 .47 0 0 0-.6-.1 .47 .47 0 0 0-.2 .5M216.9 213.2v-.3l.6 .3M216.9 213.2l-.5-.1-.4 1.5 .5 .2M217.1 214.9l.2 .1M217.1 214.9l-.1 .1M217.4 213.7l-.3 1M217.5 213.4l.1 .1M217.5 213.3h.1M217.5 213.4l.1-.2 1.3 .3-.1 .2"/>
<path d="M218.6 214.7l.3-1-1.3-.3-.4 1.6M218.6 214.7l-.8-.5-.9 1.5 1.6 1M218.8 214.1l-.1 .1M219 213.2l1 .1M219.1 215.6l.9 .8M219.1 215.6l-.6 1.1M219.5 215.8l.3 .3M219.6 204.8h4.8M219.6 204.8l1.3 6.4M220 216.4a1.16 1.16 0 0 1-1.5 .3M220.1 213.2l-.2 .2-.9-.2-.6 2.2 .7 .2M220.1 213.2l1.5 1.5"/>
<path d="M220.8 214.2l-.6 2.2h-.2M220.9 211.2l-.1 .8-.7 1.2M220.9 211.2h2.2M221.6 214.7l-1.1 1.1M223.1 211.2a5.2 5.2 0 0 1-1.5 3.5M224.4 204.8l-1.3 6.4M360.2 200l-.2-.2-.2 .3 .5 .7M360.4 200.7l.4 .3-.5-.2M360.4 200.7l-.1 .1M360.6 200.8h.1M361 200.4a.35 .35 0 0 0-.3 .4 .35 .35 0 0 0 .4 .3 .35 .35 0 0 0 .3-.3l.2-.2M361.7 200.6l-.5 .2"/>
<circle cx="132" cy="78" r="20"/>
<circle cx="132" cy="78" r="2.13"/>
<circle cx="215.9" cy="72" r=".12"/>
<circle cx="363.5" cy="199.2" r=".2"/>
</g>
<g fill="none" stroke="#000" stroke-width=".3">
<path d="M238 16h172M249 10v42M271 10v42M355 10v42M366 10v42M238 21.2h172M238 26.5h172M238 31.5h172M238 36.5h172M238 41.5h172M238 46.7h172M97.5 110.1l4.5 15.1"/>
<path d="M106.8 110l-4.8 19.6M157.1 110.2l1.5 10.2M157.6 117.2l1-.2v3.4zM165.8 117l1 .2-1 3.2zM167.4 110.1l-1.6 10.3M100.5 122.2l1-.3 .5 3.3zM102.3 126.3l1 .2-1.3 3.1zM185.1 139.1l3.3-.3-.1 1zM185.1 139.1l53.7 3.6M219.6 135.2l3.1-1 .2 1zM238.9 132.1l-19.3 3.1M216.5 214.5l3.4-.5v1z"/>
<path d="M216.5 214.5l22.3 .1"/>
<circle cx="96.1" cy="105.4" r="4.8"/>
<circle cx="107.9" cy="105.4" r="4.8"/>
<circle cx="156.3" cy="105.4" r="4.8"/>
<circle cx="168.1" cy="105.4" r="4.8"/>
<circle cx="243.7" cy="131.3" r="4.8"/>
<circle cx="243.7" cy="143.1" r="4.8"/>
<circle cx="243.7" cy="214.6" r="4.8"/>
</g>
<path d="M104.1 134.5v95.3M159.9 134.5v95.3M104.1 228.8l3.3-.6v1.1zM104.1 228.8h55.8M156.6 228.2l3.3 .6-3.3 .5z" fill="none" stroke="#808080" stroke-width=".3"/>
<g fill="none" stroke="#c0c0c0" stroke-width=".3">
<path d="M284 229v58M346 229v14M386 229v14M410 229h-150v58M284 243h126M284 257h126M348 257v10M390 257v10M284 267h126M284 277h126M302 277v10M320 267v10"/>
<path d="M350 277v10M370 267v10M397 267v10M305.5 283.4h7M309 280.4v6M313.5 283.4h9M314.5 282.2l7-1.3v5l-7-1.2z"/>
<circle cx="309" cy="283.4" r="2.49"/>
<circle cx="309" cy="283.4" r="1.25"/>
</g>
<path d="M101.5 125.2h1M101.5 129.6h1M101.6 124.8l.7 .8M101.6 129.3l.7 .7M102 124.7v1M102 129.1v1M102.3 124.8l-.7 .8M102.3 129.3l-.7 .7" fill="none" stroke="#00f" stroke-width=".3"/>
<g fill="none" stroke="#c0c0c0" stroke-width=".35">
<path d="M65 5v5M115 5v5M165 5v5M215 5v10M265 5v5M315 5v5M365 5v5M15 48.5h5M410 48.5h5M15 98.5h5M410 98.5h5M15 148.5h10"/>
<path d="M405 148.5h10M15 198.5h5M410 198.5h5M15 248.5h5M410 248.5h5M65 287v5M115 287v5M165 287v5M215 287v5M265 287v5M315 287v5M365 287v5"/>
</g>
<path d="M15 5h400v287h-400zM20 10h390v277h-390z" fill="none" stroke="#c0c0c0" stroke-width=".7"/>
<path d="M219.6 135.2l3.1-1 .2 1zM157.6 117.2l1-.2v3.4zM165.8 117l1 .2-1 3.2zM185.1 139.1l3.3-.3-.1 1zM216.5 214.5l3.4-.5v1zM100.5 122.2l1-.3 .5 3.3zM102.3 126.3l1 .2-1.3 3.1z" fill="#000"/>
<path d="M104.1 228.8l3.3-.6v1.1zM156.6 228.2l3.3 .6-3.3 .5z" fill="#808080"/>
<g font-size="5.3">
<text x="41" y="9.5">8</text>
<text x="88.5" y="9.5">7</text>
<text x="138.5" y="9.5">6</text>
<text x="188.5" y="9.5">5</text>
<text x="238.5" y="9.5">4</text>
<text x="288.5" y="9.5">3</text>
<text x="338.5" y="9.5">2</text>
<text x="386" y="9.5">1</text>
<text x="16.2" y="31.3">F</text>
<text x="411.2" y="31.3">F</text>
<text x="16.1" y="75.5">E</text>
<text x="411.1" y="75.5">E</text>
<text x="15.5" y="125.5">D</text>
<text x="410.5" y="125.5">D</text>
<text x="15.4" y="175.5">C</text>
<text x="410.4" y="175.5">C</text>
<text x="16" y="225.5">B</text>
<text x="411" y="225.5">B</text>
<text x="15.5" y="269.8">A</text>
<text x="410.5" y="269.8">A</text>
<text x="41" y="291.5">8</text>
<text x="88.5" y="291.5">7</text>
<text x="138.5" y="291.5">6</text>
<text x="188.5" y="291.5">5</text>
<text x="238.5" y="291.5">4</text>
<text x="288.5" y="291.5">3</text>
<text x="338.5" y="291.5">2</text>
<text x="386" y="291.5">1</text>
</g>
<g font-size="4.7">
<text x="94.8" y="107.1">2</text>
<text x="106.6" y="107">4</text>
<text x="125" y="103.5">PLANTA</text>
<text x="155.1" y="107.1">3</text>
<text x="166.8" y="107">5</text>
<text x="242.4" y="133">1</text>
<text x="242.4" y="144.7">6</text>
<text x="302.2" y="206.6">ISOMÉTRICA (ESCALA 1:20)</text>
<text x="242.4" y="216.2">7</text>
<text x="97.3" y="235.2">ALZADO (VISTA DESDE LA PUERTA)</text>
<text x="285.2" y="236.7">Rodriguez Rojas, Ismael</text>
<text x="347.2" y="236.7">Helard Henry</text>
<text x="285.2" y="241.3">Fredes Arapa, Jean</text>
<text x="347.2" y="241.3">Alvarez Sánchez</text>
<text x="285.2" y="250.7">U DE ASPERSIÓN</text>
<text x="285.2" y="255.3">Dos brazos con bridas DN50 y 18 boquillas</text>
<text x="285.2" y="264.7">Plano de conjunto</text>
<text x="349.2" y="264.7">I. Rodriguez Rojas</text>
<text x="391.2" y="264.7">1 de 1</text>
<text x="285.2" y="274.7">HPGR-ASP-200</text>
<text x="321.2" y="274.7">B — En preparación</text>
<text x="371.2" y="274.7">19/11/2026</text>
<text x="398.2" y="274.9">mm</text>
<text x="285.2" y="284.7">1:10</text>
<text x="323.8" y="284.9">3.er diedro</text>
<text x="351.2" y="284.7">ISO 13920 B · ISO 2768-mK</text>
</g>
<text font-size="4.7" fill="#808080" x="126.2" y="227.7">558,5</text>
<text font-size="4.1" x="21" y="293.7">Producto SOLIDWORKS Educational. Solo para uso en la enseñanza.</text>
<g font-size="3.3">
<text x="238.9" y="14.2">ELEM.</text>
<text x="252.7" y="14.2">CÓDIGO</text>
<text x="301.9" y="14.2">DESCRIPCIÓN</text>
<text x="355.5" y="14.2">CANT.</text>
<text x="380.2" y="14.2">MATERIAL</text>
<text x="242.6" y="19.5">1</text>
<text x="249.5" y="19.5">ASP-220</text>
<text x="274.6" y="19.5">Brazo de aspersión, conjunto soldado (ASP-220)</text>
<text x="359.6" y="19.5">2</text>
<text x="373.3" y="19.5">Ver HPGR-ASP-220</text>
<text x="242.6" y="24.7">2</text>
<text x="249.5" y="24.7">ASP-231</text>
<text x="276.2" y="24.7">Empaquetadura IBC DN50 PN16 61 x 107 x 1,5</text>
<text x="359.6" y="24.7">2</text>
<text x="384.6" y="24.7">PTFE</text>
<text x="242.6" y="30.2">3</text>
<text x="242.6" y="35.2">4</text>
<text x="249.5" y="30.2">ASP-232</text>
<text x="249.5" y="35.2">ASP-233</text>
<text x="293.6" y="30.2">Perno ISO 4014 M16 x 65</text>
<text x="294.3" y="35.2">Arandela ISO 7089 M16</text>
<text x="358.7" y="35.2">16</text>
<text x="359.6" y="30.2">8</text>
<text x="383.4" y="30.2">A4-70</text>
<text x="385.8" y="35.2">A4</text>
<text x="242.6" y="40.2">5</text>
<text x="249.5" y="40.2">ASP-234</text>
<text x="296.4" y="40.2">Tuerca ISO 4032 M16</text>
<text x="359.6" y="40.2">8</text>
<text x="383.4" y="40.2">A4-70</text>
<text x="242.6" y="45">6</text>
<text x="249.5" y="45">ASP-910</text>
<text x="282.3" y="45">Boquilla VeeJet H3/8U-316SS5020 (50°)</text>
<text x="358.7" y="45">14</text>
<text x="372.6" y="45">Comercial, AISI 316</text>
<text x="242.6" y="50.2">7</text>
<text x="249.5" y="50.2">ASP-920</text>
<text x="282.3" y="50.2">Boquilla VeeJet H3/8U-316SS1520 (15°)</text>
<text x="359.6" y="50.2">4</text>
<text x="372.6" y="50.2">Comercial, AISI 316</text>
<text x="252" y="60.5">NOTAS</text>
<text x="252" y="64">1. U: tramo DN50 soldado al cubo (ASP-150) y dos brazos</text>
<text x="252" y="71">2. Cada junta: dos bridas EN 1092-1 tipo 01 DN50 PN16</text>
<text x="254.8" y="67.5">ASP-220; B es A girado 180°. Juntas x = ±300 (D-072).</text>
<text x="254.8" y="74.5">1.4404, D165, K125, 4 x M16; espesor 20.</text>
<text x="252" y="78">3. Empaquetadura PTFE;</text>
<text x="254.8" y="81.5">cuatro pernos, ocho arandelas y cuatro tuercas por junta.</text>
<text x="252" y="85">4. Apretar en cruz según fabricante; referencia: 30 kN</text>
<text x="254.8" y="88.5">por perno y asiento 19,8 MPa.</text>
<text x="252" y="92">5. Por junta: brazo 8,7 kg + agua 2,5 kg; momento 58,5 N·m;</text>
<text x="254.8" y="95.5">perno 1,2 kN a 0,6 MPa; tubo DN50 8,5 MPa.</text>
<text x="252" y="99">6. Boquillas: 14 x 5020 y 4 x 1520; posición y orientación</text>
<text x="252" y="106">7. Diseño preliminar verificado por simulación;</text>
<text x="254.8" y="102.5">en HPGR-ASP-000 y HPGR-ASP-220.</text>
<text x="254.8" y="109.5">no apto para fabricación.</text>
</g>
<g font-size="2.4">
<text x="285.2" y="231.6">Autores</text>
<text x="347.2" y="231.6">Asesor</text>
<text x="387.2" y="231.6">Aprobación</text>
<text x="285.2" y="245.6">Título</text>
<text x="285.2" y="259.6">Tipo de documento</text>
<text x="349.2" y="259.6">Referencia técnica</text>
<text x="391.2" y="259.6">Hoja</text>
<text x="261.5" y="265.3">Universidad de</text>
<text x="261.5" y="268.3">Ingeniería y</text>
<text x="285.2" y="269.6">N.º de identificación</text>
<text x="321.2" y="269.6">Revisión / estado</text>
<text x="371.2" y="269.6">Fecha de emisión</text>
<text x="398.2" y="269.6">Unidades</text>
<text x="261.5" y="271.3">Tecnología</text>
<text x="285.2" y="279.6">Escala</text>
<text x="303.2" y="279.6">Proyección (ISO 5456-2)</text>
<text x="351.2" y="279.6">Tolerancias generales</text>
</g>
</svg>
